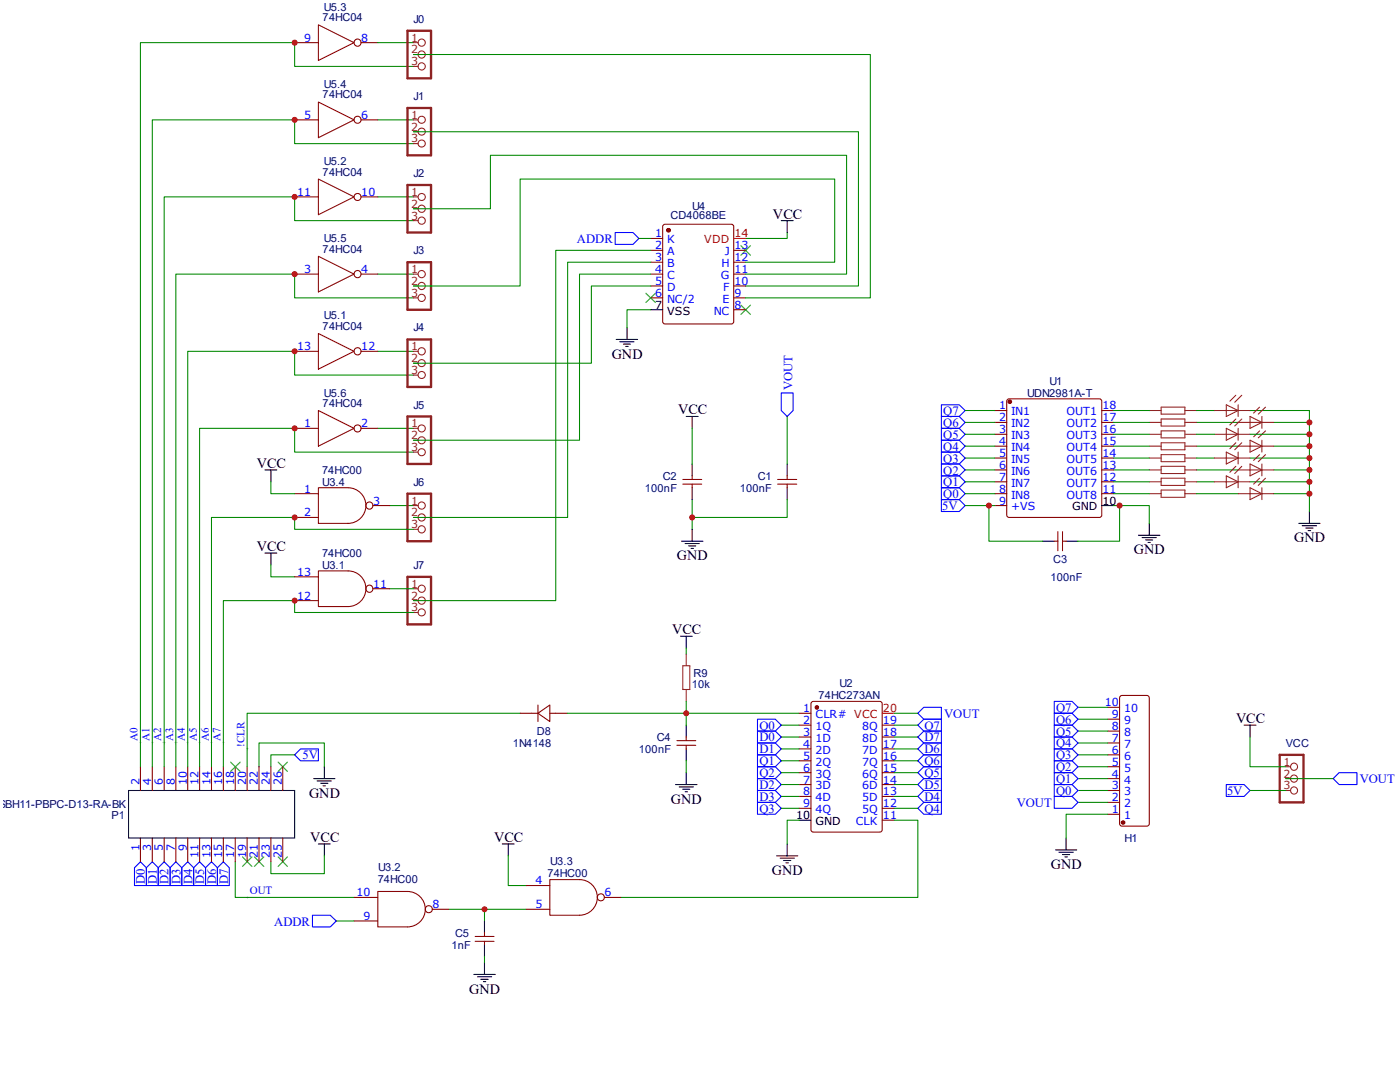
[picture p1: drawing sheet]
<svg xmlns="http://www.w3.org/2000/svg" width="279mm" height="216mm" viewBox="0 0 279 216" stroke-linecap="round" stroke-linejoin="round" font-family="sans-serif">
<path d="M162.1 140h13.5l.4 .2 .1 25.4-.3 .4h-13.5l-.4-.2-.1-25.3z" fill="none" stroke="#800" stroke-width=".21"/>
<circle cx="163" cy="141.2" r=".35" fill="#800"/>
<g fill="none" stroke="#800" stroke-width=".21">
<path d="M201.1 79.7l18.3-.1 .4 .2 .1 23-.3 .4-18.2 .1-.4-.3-.1-22.9zM159.5 142.3h2.3M159.5 144.7h2.3M159.5 147.1h2.3M159.5 149.4h2.3M159.5 151.8h2.3M159.5 154.2h2.3M159.5 156.5h2.3M159.5 158.9h2.3M176.1 144.7h2.3M176.1 147.1h2.3M176.1 149.4h2.3"/>
<path d="M176.1 151.8h2.3M176.1 154.2h2.3M176.1 156.5h2.3M176.1 158.9h2.3M159.5 161.3h2.3M176.1 161.3h2.3M176.1 163.7h2.3"/>
<circle cx="163" cy="141.2" r=".35"/>
</g>
<g fill="none" stroke="#000" stroke-width=".21">
<path d="M62.6 155.4h4.2M63.3 155.8h2.8M64 156.3h1.4M64.5 156.8h.4M64.7 153v2.4M63.5 168.4h2.4M64.7 168.4v2.4M100.2 168.4h2.4M101.4 168.4v2.4M155 170.8h4.2M155.7 171.2h2.8M156.4 171.7h1.4"/>
<path d="M156.8 172.2h.6M157.1 168.4v2.4M159.5 163.7h2.3"/>
</g>
<path d="M176.1 142.3h2.3" fill="none" stroke="#f00" stroke-width=".21"/>
<g fill="#000">
<path d="M55.5 152.1l1.9 1.8zM57.4 152.1l-1.9 1.8z"/>
<path d="M48.4 171l1.9 1.9zM50.3 171l-1.9 1.9z"/>
<path d="M50.8 171l1.9 1.9zM52.7 171l-1.9 1.9z"/>
<path d="M55.5 171l1.9 1.9zM57.4 171l-1.9 1.9z"/>
</g>
<path d="M55.5 152.1l1.9 1.8M57.4 152.1l-1.9 1.8M48.4 171l1.9 1.9M50.3 171l-1.9 1.9M50.8 171l1.9 1.9M52.7 171l-1.9 1.9M55.5 171l1.9 1.9M57.4 171l-1.9 1.9" fill="none" stroke="#3c3" stroke-width=".21"/>
<path d="M51.7 153v-4.7h13v4.7M46.9 172v7.1h23.8M64.7 170.8v3.5h-10.6v-2.3M101.4 170.8v5.9h3.6M159.5 163.7h-2.4v4.7M178.4 163.7h4.8v15.4h-59.2M89.6 181.4h15.4" fill="none" stroke="#080" stroke-width=".21"/>
<circle cx="201.5" cy="80.2" r=".36" fill="#800"/>
<g fill="none" stroke="#800" stroke-width=".21">
<path d="M198.5 81.9h2.4M198.5 84.3h2.4M198.5 86.7h2.4M198.5 89h2.4M198.5 91.4h2.4M198.5 93.8h2.4M198.5 96.1h2.4M198.5 98.5h2.4M219.9 81.9h2.3M219.9 84.3h2.3M219.9 86.7h2.3M219.9 89h2.3"/>
<path d="M219.9 91.4h2.3M219.9 93.8h2.3M219.9 96.1h2.3M219.9 98.5h2.3M198.5 100.9h2.4M223.7 138.8h5.2h.2l.3 .5v25.1l-.3 .4h-.2h-5l-.4-.2-.1-.2v-25.1z"/>
<circle cx="201.5" cy="80.2" r=".36"/>
</g>
<path d="M219.9 100.9h2.3M227.2 106.8h4.3M227.9 107.3h2.9M228.6 107.7h1.4M229.1 108.2h.5M229.4 104.4v2.4M259.2 104.4h4.2M259.9 104.9h2.9M260.6 105.4h1.4M261.1 105.9h.5M261.3 102.1v2.3" fill="none" stroke="#000" stroke-width=".21"/>
<g fill="none" stroke="#00f" stroke-width=".21">
<path d="M187.9 99.7h3.5l1.2 1.2-1.2 1.2h-3.5zM187.9 97.3h3.5l1.2 1.2-1.2 1.2h-3.5zM187.9 95h3.5l1.2 1.1-1.2 1.2h-3.5zM187.9 92.6h3.5l1.2 1.2-1.2 1.2h-3.5zM187.9 90.2h3.5l1.2 1.2-1.2 1.2h-3.5zM187.9 87.8h3.5l1.2 1.2-1.2 1.2h-3.5zM187.9 85.5h3.5l1.2 1.2-1.2 1.1h-3.5zM187.9 83.1h3.5l1.2 1.2-1.2 1.2h-3.5zM187.9 80.8h3.5l1.2 1.1-1.2 1.2h-3.5zM60 149.4h3.5v2.4h-3.5l-1.2-1.2zM151.2 145.9h3.5l1.2 1.2-1.2 1.2h-3.5zM151.2 148.3h3.5l1.2 1.1-1.2 1.2h-3.5z"/>
<path d="M151.2 155.4h3.5l1.2 1.1-1.2 1.2h-3.5zM151.2 157.7h3.5l1.2 1.2-1.2 1.2h-3.5zM151.2 143.5h3.5l1.2 1.2-1.2 1.2h-3.5zM151.2 150.6h3.5l1.2 1.2-1.2 1.2h-3.5zM151.2 153h3.5l1.2 1.2-1.2 1.2h-3.5zM184.4 145.9h3.5v2.4h-3.5l-1.2-1.2zM184.4 148.3h3.5v2.3h-3.5l-1.2-1.2zM184.4 155.4h3.5v2.3h-3.5l-1.2-1.2zM184.4 157.7h3.5v2.4h-3.5l-1.2-1.2zM184.4 143.5h3.5v2.4h-3.5l-1.2-1.2zM184.4 150.6h3.5v2.4h-3.5l-1.2-1.2zM184.4 153h3.5v2.4h-3.5l-1.2-1.2z"/>
<path d="M28 172l1.2 1.1v3.6h-2.4v-3.6zM30.4 172l1.2 1.1v3.6h-2.4v-3.6zM32.8 172l1.2 1.1v3.6h-2.4v-3.6zM35.1 172l1.2 1.1v3.6h-2.3v-3.6zM37.5 172l1.2 1.1v3.6h-2.4v-3.6zM39.8 172l1.2 1.1v3.6h-2.3v-3.6zM42.2 172l1.2 1.1v3.6h-2.4v-3.6zM44.6 172l1.2 1.1v3.6h-2.4v-3.6zM151.2 160.1h3.5l1.2 1.2-1.2 1.2h-3.5zM184.4 160.1h3.5v2.4h-3.5l-1.2-1.2z"/>
</g>
<g fill="none" stroke="#080" stroke-width=".21">
<path d="M192.6 98.5h5.9M192.6 96.1h5.9M192.6 91.4h5.9M192.6 93.8h5.9M192.6 89h5.9M192.6 81.9h5.9M192.6 84.3h5.9M192.6 86.7h5.9M222.2 98.5h7.2M222.2 96.1h7.2M222.2 91.4h7.2M222.2 93.8h7.2"/>
<path d="M222.2 89h7.2M222.2 81.9h7.2M222.2 84.3h7.2M222.2 86.7h7.2M238.8 98.5h8.3M238.8 96.1h3.6M238.8 91.4h3.6M238.8 93.8h8.3M238.8 89h8.3M238.8 81.9h3.6M238.8 84.3h8.3M249.5 81.9h11.8v20.2"/>
<path d="M249.5 96.1h11.8M249.5 91.4h11.8M254.2 98.5h7.1M254.2 93.8h7.1M254.2 89h7.1M254.2 84.3h7.1M192.6 100.9h5.9M222.2 100.9h7.2v3.5M155.9 147.1h3.6M155.9 149.4h3.6M155.9 156.5h3.6M155.9 158.9h3.6"/>
<path d="M155.9 144.7h3.6M155.9 151.8h3.6M155.9 154.2h3.6M178.4 147.1h4.8M178.4 149.4h4.8M178.4 156.5h4.8M178.4 158.9h4.8M178.4 144.7h4.8M178.4 151.8h4.8M178.4 154.2h4.8M155.9 161.3h3.6M178.4 161.3h4.8"/>
</g>
<g fill="none" stroke="#8d2323" stroke-width=".21">
<path d="M229.4 98.5h2.3M229.4 96.1h2.3M229.4 91.4h2.3M229.4 93.8h2.3M229.4 86.7h2.3M229.4 89h2.3M229.4 81.9h2.3M229.4 84.3h2.3M231.7 97.8h4.8v1.4h-4.8zM231.7 81.2h4.8v1.4h-4.8zM231.7 83.6h4.8v1.4h-4.8zM231.7 86h4.8v1.4h-4.8z"/>
<path d="M231.7 88.3h4.8v1.4h-4.8zM231.7 90.7h4.8v1.4h-4.8zM231.7 93h4.8v1.5h-4.8zM231.7 95.4h4.8v1.5h-4.8zM236.5 98.5h2.3M236.5 96.1h2.3M236.5 91.4h2.3M236.5 93.8h2.3M236.5 86.7h2.3M236.5 89h2.3M236.5 81.9h2.3M236.5 84.3h2.3"/>
</g>
<circle cx="224.1" cy="164.1" r=".35" fill="#800"/>
<g fill="none" stroke="#800" stroke-width=".21">
<path d="M58.8 8.5h4.7M63.5 5l7.2 3.5-7.2 3.6zM72.1 8.5h3.3M58.8 39.3h4.7M58.8 23.9h4.7M63.5 35.7l7.2 3.6-7.2 3.5zM63.5 20.4l7.2 3.5-7.2 3.6zM72.1 39.3h3.3M72.1 23.9h3.3M58.8 54.7h4.7M63.5 51.1l7.2 3.6-7.2 3.6zM72.1 54.7h3.3"/>
<path d="M58.8 70.1h4.7M63.5 66.5l7.2 3.6-7.2 3.6zM72.1 70.1h3.3M58.8 85.5h4.7M63.5 81.9l7.2 3.6-7.2 3.5zM72.1 85.5h3.3M136.3 96.6h3.7M136.3 95.7h3.7M138.1 95v.7M138.1 96.6v.7M210.4 108h.7M211.1 106.1v3.8"/>
<path d="M212 106.1v3.8M212 108h.8M28 153v4.7M30.4 153v4.7M32.8 153v4.7M35.1 153v4.7M37.5 153v4.7M39.8 153v4.7M42.2 153v4.7M44.6 153v4.7M46.9 153v4.7M49.3 153v4.7"/>
<path d="M51.7 153v4.7M54.1 153v4.7M56.4 153v4.7M135.1 148.7h3.8M135.1 147.8h3.8M136.9 147.1v.7M136.9 148.7v.7M221.1 157.7h2.3M221.1 155.4h2.3M221.1 153h2.3M221.1 150.6h2.3M221.1 148.3h2.3"/>
<path d="M221.1 145.9h2.3M221.1 143.5h2.3M221.1 141.1h2.3M28 167.2v4.8M30.4 167.2v4.8M32.8 167.2v4.8M35.1 167.2v4.8M37.5 167.2v4.8M39.8 167.2v4.8M42.2 167.2v4.8M44.6 167.2v4.8M46.9 167.2v4.8"/>
<path d="M49.3 167.2v4.8M51.7 167.2v4.8M54.1 167.2v4.8M56.4 167.2v4.8M221.1 162.5h2.3M221.1 160.1h2.3"/>
<circle cx="71.3" cy="8.5" r=".71"/>
<circle cx="71.3" cy="39.3" r=".7"/>
<circle cx="71.4" cy="23.9" r=".7"/>
<circle cx="71.3" cy="54.7" r=".71"/>
<circle cx="71.3" cy="70.1" r=".71"/>
<circle cx="71.3" cy="85.5" r=".7"/>
<circle cx="224.1" cy="164.1" r=".35"/>
</g>
<g fill="none" stroke="#080" stroke-width=".21">
<path d="M75.4 8.5h7.1M82.5 13.3h-23.7v-4.8h-30.8v144.5M75.4 39.3h7.1M75.4 23.9h7.1M82.5 28.7h-23.7v-4.8h-28.4v129.1M75.4 54.7h7.1M82.5 59.4h-23.7v-4.7h-23.7v98.3M82.5 44h-23.7v-4.7h-26v113.7M157.1 46.4v1.2h-8.3M75.4 70.1h7.1M82.5 74.8h-23.7v-4.7h-21.3v82.9M129.9 61.8h-4.8v3.6"/>
<path d="M75.4 85.5h7.1M82.5 90.2h-23.7v-4.7h-19v67.5M138.1 99.7v5.9M238.8 86.7h3.6M249.5 86.7h11.8M77.8 100.9h4.7M197.4 100.9v7.1h10.6M223.4 100.9v7.1h-8.3M58.8 150.6h-4.7v2.4M136.9 151.8v2.4M159.5 142.3h-22.6v2.4M215.1 141.1h6"/>
<path d="M215.1 143.5h6M215.1 145.9h6M215.1 148.3h6M215.1 150.6h6M215.1 153h6M215.1 155.4h6M215.1 157.7h6M215.1 160.1h6M221.1 162.5h-8.3v4.7"/>
</g>
<g fill="none" stroke="#000" stroke-width=".21">
<path d="M155.9 44h2.4M157.1 44v2.4M123 67.7h4.3M123.7 68.2h2.8M124.4 68.7h1.4M124.9 69.1h.4M125.1 65.4v2.3M136.9 83.1h2.4M138.1 83.1v2.4M138.1 92.6v2.4M138.1 97.3v2.4M136 108h4.3"/>
<path d="M136.7 108.5h2.9M137.5 108.9h1.4M137.9 109.4h.5M138.1 105.6v2.4M208 108h2.4M212.8 108h2.3M25.7 157.7h33.1v9.5h-33.1zM134.8 156.5h4.3M135.6 157h2.8M136.3 157.5h1.4M136.7 158h.5M136.9 144.7v2.4"/>
<path d="M136.9 149.4v2.4M136.9 154.2v2.3M210.7 169.6h4.2M211.3 170.1h2.9M212 170.5h1.5M212.5 171h.5M212.8 167.2v2.4"/>
</g>
<path d="M210.4 140h3.6l1.1 1.1-1.1 1.2h-3.6zM210.4 156.5h3.6l1.1 1.2-1.1 1.2h-3.6zM210.4 154.2h3.6l1.1 1.2-1.1 1.1h-3.6zM210.4 151.8h3.6l1.1 1.2-1.1 1.2h-3.6zM210.4 149.4h3.6l1.1 1.2-1.1 1.2h-3.6zM210.4 147.1h3.6l1.1 1.2-1.1 1.1h-3.6zM210.4 144.7h3.6l1.1 1.2-1.1 1.2h-3.6zM210.4 142.3h3.6l1.1 1.2-1.1 1.2h-3.6z" fill="none" stroke="#00f" stroke-width=".21"/>
<g fill="none" stroke="#8d2323" stroke-width=".21">
<path d="M82.5 8.5h.9M82.5 10.9h.9M82.5 13.3h.9M82.5 39.3h.9M82.5 23.9h.9M82.5 26.3h.9M82.5 28.7h.9M82.5 54.7h.9M82.5 57.1h.9M82.5 59.4h.9M82.5 41.7h.9M82.5 44h.9"/>
<path d="M82.5 70.1h.9M82.5 72.5h.9M82.5 74.8h.9M246.6 78.9l-1.2 1.2M247.8 78.9l-1.4 1.4M82.5 85.5h.9M82.5 87.8h.9M82.5 90.2h.9M242.4 96.1h7.1M242.4 91.4h7.1M242.4 86.7h7.1M242.4 81.9h7.1"/>
<path d="M244.7 95l2.4 1.1-2.4 1.2zM244.7 80.8l2.4 1.1-2.4 1.2zM244.7 85.5l2.4 1.2-2.4 1.1zM244.7 90.2l2.4 1.2-2.4 1.2zM246.6 93l-1.2 1.2M246.6 88.3l-1.2 1.2M246.6 83.6l-1.2 1.2M247.1 98.5h7.1M247.1 80.8v2.3M247.1 85.5v2.3M247.1 90.2v2.4M247.1 95v2.3"/>
<path d="M247.1 93.8h7.1M247.1 89h7.1M247.1 84.3h7.1M247.8 93l-1.4 1.5M247.8 88.3l-1.4 1.4M247.8 83.6l-1.4 1.4M249.5 97.3l2.3 1.2-2.3 1.2zM249.5 83.1l2.3 1.2-2.3 1.2zM249.5 87.8l2.3 1.2-2.3 1.2zM249.5 92.6l2.3 1.2-2.3 1.2zM251.4 95.4l-1.2 1.2M251.4 90.7l-1.2 1.2"/>
<path d="M251.4 86l-1.2 1.2M251.4 81.2l-1.2 1.2M251.8 83.1v2.4M251.8 87.8v2.4M251.8 92.6v2.4M251.8 97.3v2.4M252.6 95.4l-1.5 1.5M252.6 90.7l-1.5 1.4M252.6 86l-1.5 1.4M252.6 81.2l-1.5 1.4M82.5 100.9h.9M82.5 103.3h.9"/>
<path d="M82.5 105.6h.9"/>
<circle cx="84.2" cy="8.5" r=".72"/>
<circle cx="84.2" cy="10.9" r=".72"/>
<circle cx="84.2" cy="13.3" r=".72"/>
<circle cx="84.2" cy="39.3" r=".72"/>
<circle cx="84.2" cy="28.6" r=".72"/>
<circle cx="84.2" cy="23.9" r=".72"/>
<circle cx="84.2" cy="26.3" r=".72"/>
<circle cx="84.2" cy="44" r=".72"/>
<circle cx="84.2" cy="41.7" r=".72"/>
<circle cx="84.2" cy="57.1" r=".72"/>
<circle cx="84.2" cy="59.4" r=".72"/>
<circle cx="84.2" cy="54.7" r=".72"/>
<circle cx="84.2" cy="70.1" r=".73"/>
<circle cx="84.2" cy="72.4" r=".72"/>
<circle cx="84.2" cy="74.8" r=".72"/>
<circle cx="84.2" cy="87.9" r=".72"/>
<circle cx="84.2" cy="90.2" r=".72"/>
<circle cx="84.2" cy="85.5" r=".72"/>
<circle cx="84.2" cy="105.6" r=".72"/>
<circle cx="84.2" cy="100.9" r=".72"/>
<circle cx="84.2" cy="103.3" r=".72"/>
</g>
<g fill="#000">
<path d="M128.9 58.5l1.9 1.9zM128.9 60.4l1.9-1.9z"/>
<path d="M147.9 49l1.9 1.9zM147.9 50.9l1.9-1.9z"/>
<path d="M147.9 60.9l1.9 1.8zM147.9 62.7l1.9-1.8z"/>
<path d="M28 148v.5zM27.8 148.3h.4z"/>
<path d="M30.4 148v.5zM30.1 148.3h.5z"/>
<path d="M32.8 148v.5zM32.5 148.3h.5z"/>
<path d="M35.1 148v.5zM34.9 148.3h.4z"/>
<path d="M37.5 148v.5zM37.3 148.3h.4z"/>
<path d="M39.8 148v.5zM39.6 148.3h.5z"/>
<path d="M42.2 148v.5zM42 148.3h.5z"/>
<path d="M44.6 148v.5zM44.4 148.3h.4z"/>
<path d="M49.3 178.8v.5zM49.1 179.1h.5z"/>
</g>
<path d="M128.9 58.5l1.9 1.9M130.8 58.5l-1.9 1.9M147.9 49l1.9 1.9M149.8 49l-1.9 1.9M147.9 60.9l1.9 1.8M149.8 60.9l-1.9 1.8" fill="none" stroke="#3c3" stroke-width=".21"/>
<path d="M81.3 6.1h4.7v9.5h-4.7zM81.3 21.5h4.7v9.5h-4.7zM81.3 36.9h4.7v9.5h-4.7zM81.3 52.3h4.7v9.5h-4.7zM81.3 67.7h4.7v9.5h-4.7zM81.3 98.5h4.7v9.5h-4.7zM81.3 83.1h4.7v9.5h-4.7z" fill="none" stroke="#8d2323" stroke-width=".47"/>
<circle cx="133.4" cy="45.9" r=".35" fill="#800"/>
<g fill="none" stroke="#800" stroke-width=".21">
<path d="M132.3 45l.4-.3h13.3l.4 .3v19.2l-.2 .4h-13.5l-.4-.2z"/>
<circle cx="133.4" cy="45.9" r=".35"/>
</g>
<circle cx="133.4" cy="45.9" r=".35" fill="#800"/>
<g fill="none" stroke="#800" stroke-width=".21">
<path d="M129.9 47.6h2.3M129.9 50h2.3M129.9 52.3h2.3M129.9 54.7h2.3M129.9 57.1h2.3M129.9 59.4h2.3M146.4 50h2.4M146.4 52.3h2.4M146.4 54.7h2.4M146.4 57.1h2.4M146.4 59.4h2.4M146.4 61.8h2.4"/>
<path d="M58.8 98.5h4.7M63.5 97.3h6a3.6 3.6 0 0 1 3.5 3.6 3.6 3.6 0 0 1-3.5 3.5h-6zM155.2 96.6h3.8M155.2 95.7h3.8M157.1 95v.7M157.1 96.6v.7M58.8 103.3h4.7M58.8 119.8h4.7M58.8 115.1h4.7M63.5 113.9h6a3.6 3.6 0 0 1 3.5 3.6 3.6 3.6 0 0 1-3.5 3.5h-6zM74.4 100.9h3.4M74.4 117.5h3.4"/>
<path d="M103.8 142.3h3.6M107.4 142.3l2.3-1.6v3.3zM107.4 140.7v3.3M109.7 142.3h3.6M70.7 179.1h4.7M75.4 177.9h5.9a3.5 3.5 0 0 1 3.6 3.5 3.5 3.5 0 0 1-3.6 3.6h-5.9zM105 176.7h4.7M109.7 175.5h6a3.6 3.6 0 0 1 3.5 3.6 3.6 3.6 0 0 1-3.5 3.5h-6zM120.6 179.1h3.4M70.7 183.8h4.7M86.3 181.4h3.3M94.8 187.8h3.8"/>
<path d="M94.8 186.9h3.8M96.7 186.1v.8M96.7 187.8v.7M105 181.4h4.7"/>
<circle cx="133.4" cy="45.9" r=".35"/>
<circle cx="73.7" cy="117.5" r=".71"/>
<circle cx="73.7" cy="100.9" r=".71"/>
<circle cx="119.9" cy="179" r=".7"/>
<circle cx="85.6" cy="181.4" r=".7"/>
</g>
<g fill="none" stroke="#000" stroke-width=".21">
<path d="M129.9 61.8h2.3M52.9 93.8h2.3M54.1 93.8v2.3M157.1 92.6v2.4M157.1 97.3v2.4M52.9 110.4h2.3M54.1 110.4v2.3M135.8 127h2.3M136.9 127v2.3M248.3 144.7h2.4M249.5 144.7v2.4M94.6 194.4h4.2"/>
<path d="M95.3 194.9h2.8M96 195.4h1.4M96.5 195.9h.4M96.7 183.8v2.3M96.7 188.5v2.4M96.7 192.1v2.3"/>
</g>
<path d="M146.4 47.6h2.4" fill="none" stroke="#f00" stroke-width=".21"/>
<path d="M81.3 115.1h4.7v9.5h-4.7zM255.4 150.6h4.7v9.5h-4.7z" fill="none" stroke="#8d2323" stroke-width=".47"/>
<g fill="none" stroke="#8d2323" stroke-width=".21">
<path d="M82.5 117.5h.9M82.5 119.8h.9M82.5 122.2h.9M136.3 132.8h1.4v4.8h-1.4zM136.9 130.5v2.3M136.9 137.6v2.4M256.6 153h1M256.6 155.4h1M256.6 157.7h1"/>
<circle cx="84.2" cy="119.8" r=".73"/>
<circle cx="84.2" cy="117.5" r=".72"/>
<circle cx="84.2" cy="122.2" r=".72"/>
<circle cx="258.2" cy="157.7" r=".71"/>
<circle cx="258.2" cy="153" r=".71"/>
<circle cx="258.2" cy="155.4" r=".71"/>
</g>
<g fill="none" stroke="#080" stroke-width=".21">
<path d="M82.5 10.9h91.2v48.5h-24.9M82.5 26.3h88.8v30.8h-22.5M82.5 41.7h15.4v-10.7h71.1v23.7h-20.2M127.5 47.6h2.4M129.9 57.1h-11.9v15.4h-35.5M129.9 54.7h-14.2v33.1h-33.2M129.9 52.3h-16.6v51h-30.8M129.9 50h-19v69.8h-28.4M148.8 52.3h17.8v-16.6h-62.8v21.4h-21.3M54.1 96.1v2.4h4.7M138.1 85.5v7.1M157.1 99.7v3.6h-19"/>
<path d="M157.1 83.1v9.5M54.1 112.7v2.4h4.7M77.8 117.5h4.7M82.5 105.6h-23.7v-2.3h-16.6v49.7M82.5 122.2h-23.7v-2.4h-14.2v33.2M136.9 129.3v1.2M136.9 140v2.3h-23.6M103.8 142.3h-54.5v10.7M178.4 142.3h4.8M249.5 147.1v5.9h7.1M249.5 157.7h7.1M256.6 155.4h9.5"/>
<path d="M67.1 183.8h3.6M96.7 181.4v2.4M96.7 190.9v1.2"/>
</g>
<g fill="#000">
<path d="M46 152.1l1.9 1.8zM46 153.9l1.9-1.8z"/>
<path d="M49.3 149.2v.5zM49.1 149.4h.5z"/>
</g>
<path d="M46 152.1l1.9 1.8M47.9 152.1l-1.9 1.8" fill="none" stroke="#3c3" stroke-width=".21"/>
<path d="M122.8 46.4h3.5l1.2 1.2-1.2 1.2h-3.5zM155.9 78.4h2.4v3.5l-1.2 1.2-1.2-1.2zM183.2 142.3l1.2-1.2h3.5v2.4h-3.5zM210.4 158.9h3.6l1.1 1.2-1.1 1.2h-3.6zM244.7 156.5h3.6l1.2 1.2-1.2 1.2h-3.6zM267.3 154.2h3.5v2.3h-3.5l-1.2-1.1zM62.4 182.6h3.5l1.2 1.2-1.2 1.2h-3.5z" fill="none" stroke="#00f" stroke-width=".21"/>
<g fill="#c00">
<circle cx="261.3" cy="96.1" r=".6"/>
<circle cx="261.3" cy="91.4" r=".59"/>
<circle cx="261.3" cy="93.8" r=".59"/>
<circle cx="261.3" cy="89" r=".59"/>
<circle cx="261.3" cy="84.3" r=".59"/>
<circle cx="261.3" cy="98.5" r=".6"/>
<circle cx="197.4" cy="100.9" r=".59"/>
<circle cx="223.4" cy="100.9" r=".6"/>
<circle cx="261.3" cy="86.7" r=".59"/>
<circle cx="58.8" cy="103.3" r=".6"/>
<circle cx="58.8" cy="85.5" r=".59"/>
<circle cx="58.8" cy="70.1" r=".59"/>
<circle cx="58.8" cy="54.7" r=".6"/>
<circle cx="58.8" cy="39.3" r=".59"/>
<circle cx="58.8" cy="23.9" r=".59"/>
<circle cx="58.8" cy="8.5" r=".6"/>
<circle cx="137" cy="142.3" r=".59"/>
<circle cx="58.8" cy="119.8" r=".59"/>
<circle cx="138.1" cy="103.3" r=".59"/>
<circle cx="96.7" cy="181.4" r=".59"/>
</g>
<g font-size="2.8">
<text x="154.3" y="43.6">VCC</text>
<text x="122.1" y="71.5">GND</text>
<text x="135.3" y="82.7">VCC</text>
<text x="51.3" y="93.3">VCC</text>
<text x="51.3" y="109.9">VCC</text>
<text x="135.1" y="111.8">GND</text>
<text x="226.3" y="110.6">GND</text>
<text x="258.3" y="108.2">GND</text>
<text x="134.2" y="126.5">VCC</text>
<text x="246.7" y="144.3">VCC</text>
<text x="61.7" y="159.2">GND</text>
<text x="133.9" y="160.4">GND</text>
<text x="61.9" y="167.9">VCC</text>
<text x="98.6" y="167.9">VCC</text>
<text x="209.7" y="173.4">GND</text>
<text x="154.1" y="174.6">GND</text>
<text x="93.6" y="198.2">GND</text>
</g>
<g font-size="2.5" fill="#00f">
<text x="115.1" y="48.5">ADDR</text>
<text x="158.2" y="77.9" transform="rotate(-90 158.2 77.9)">VOUT</text>
<text x="188.3" y="82.8">Q7</text>
<text x="188.3" y="90">Q4</text>
<text x="188.3" y="87.6">Q5</text>
<text x="188.3" y="85.2">Q6</text>
<text x="188.3" y="94.7">Q2</text>
<text x="188.3" y="92.3">Q3</text>
<text x="188" y="101.8">5V</text>
<text x="188.3" y="99.4">Q0</text>
<text x="188.3" y="97">Q1</text>
<text x="188.4" y="143.2">VOUT</text>
<text x="210.8" y="142.1">Q7</text>
<text x="151.6" y="148">D0</text>
<text x="151.6" y="145.6">Q0</text>
<text x="184.5" y="148">D7</text>
<text x="184.5" y="145.6">Q7</text>
<text x="210.8" y="149.1">Q4</text>
<text x="210.8" y="146.8">Q5</text>
<text x="210.8" y="144.4">Q6</text>
<text x="60.4" y="151.5">5V</text>
<text x="151.6" y="150.3">D1</text>
<text x="151.6" y="152.7">Q1</text>
<text x="151.6" y="155.1">Q2</text>
<text x="184.5" y="150.3">D6</text>
<text x="184.5" y="152.7">Q6</text>
<text x="184.5" y="155.1">Q5</text>
<text x="210.8" y="153.9">Q2</text>
<text x="210.8" y="151.5">Q3</text>
<text x="151.6" y="157.4">D2</text>
<text x="151.6" y="159.8">D3</text>
<text x="184.5" y="157.4">D5</text>
<text x="184.5" y="159.8">D4</text>
<text x="202.9" y="161">VOUT</text>
<text x="210.8" y="158.6">Q0</text>
<text x="210.8" y="156.3">Q1</text>
<text x="244.9" y="158.6">5V</text>
<text x="271.4" y="156.3">VOUT</text>
<text x="151.6" y="162.2">Q3</text>
<text x="184.5" y="162.2">Q4</text>
<text x="28.9" y="176.4" transform="rotate(-90 28.9 176.4)">D0</text>
<text x="31.3" y="176.4" transform="rotate(-90 31.3 176.4)">D1</text>
<text x="33.7" y="176.4" transform="rotate(-90 33.7 176.4)">D2</text>
<text x="36" y="176.4" transform="rotate(-90 36 176.4)">D3</text>
<text x="38.4" y="176.4" transform="rotate(-90 38.4 176.4)">D4</text>
<text x="40.8" y="176.4" transform="rotate(-90 40.8 176.4)">D5</text>
<text x="43.1" y="176.4" transform="rotate(-90 43.1 176.4)">D6</text>
<text x="45.5" y="176.4" transform="rotate(-90 45.5 176.4)">D7</text>
<text x="54.7" y="184.7">ADDR</text>
</g>
<g font-size="2.2" fill="#000080">
<text x="64.4" y="4.3">74HC04</text>
<text x="64.6" y="2.1">U5.3</text>
<text x="82.5" y="4.6">J0</text>
<text x="64.6" y="17.5">U5.4</text>
<text x="64.4" y="19.6">74HC04</text>
<text x="82.5" y="19.9">J1</text>
<text x="64.4" y="35.1">74HC04</text>
<text x="64.6" y="32.9">U5.2</text>
<text x="82.5" y="35.3">J2</text>
<text x="138.1" y="41.9">U4</text>
<text x="133.8" y="43.6">CD4068BE</text>
<text x="64.4" y="50.5">74HC04</text>
<text x="64.6" y="48.3">U5.5</text>
<text x="82.5" y="50.8">J3</text>
<text x="64.4" y="65.9">74HC04</text>
<text x="64.6" y="63.7">U5.1</text>
<text x="82.5" y="66.1">J4</text>
<text x="209.4" y="76.8">U1</text>
<text x="64.4" y="81.2">74HC04</text>
<text x="64.6" y="79.1">U5.6</text>
<text x="82.5" y="81.5">J5</text>
<text x="205" y="79.2">UDN2981A-T</text>
<text x="64.3" y="94.5">74HC00</text>
<text x="132.3" y="95.8">C2</text>
<text x="151.2" y="95.8">C1</text>
<text x="64.3" y="96.9">U3.4</text>
<text x="82.5" y="96.9">J6</text>
<text x="128.7" y="98.1">100nF</text>
<text x="147.7" y="98.1">100nF</text>
<text x="64.3" y="111.1">74HC00</text>
<text x="64.3" y="113.5">U3.1</text>
<text x="82.5" y="113.5">J7</text>
<text x="210.2" y="112.3">C3</text>
<text x="209.7" y="115.9">100nF</text>
<text x="138.1" y="137.2">10k</text>
<text x="138.4" y="135.1">R9</text>
<text x="167.6" y="137.2">U2</text>
<text x="163.4" y="139.6">74HC273AN</text>
<text x="102.3" y="149.1">1N4148</text>
<text x="107.1" y="146.7">D8</text>
<text x="131.1" y="147.9">C4</text>
<text x="256.6" y="149.1">VCC</text>
<text x="127.5" y="150.2">100nF</text>
<text x="-.4" y="161.3">SBH11-PBPC-D13-RA-BK</text>
<text x="22.3" y="163.5">P1</text>
<text x="75.4" y="173.9">U3.2</text>
<text x="109.8" y="172.7">U3.3</text>
<text x="224.4" y="168">H1</text>
<text x="75.4" y="176.2">74HC00</text>
<text x="109.3" y="175.1">74HC00</text>
<text x="90.1" y="189.3">1nF</text>
<text x="90.8" y="186.9">C5</text>
</g>
<g font-size="2.2" fill="#00f">
<text x="60.7" y="8.3">9</text>
<text x="72.1" y="8.3">8</text>
<text x="60.7" y="23.7">5</text>
<text x="72.1" y="23.7">6</text>
<text x="59.3" y="39.1">11</text>
<text x="72.1" y="39.1">10</text>
<text x="130.7" y="47.4">1</text>
<text x="130.7" y="49.7">2</text>
<text x="130.7" y="52.1">3</text>
<text x="133.1" y="48.6">K</text>
<text x="133.1" y="50.9">A</text>
<text x="133.1" y="53.3">B</text>
<text x="144" y="53.3">H</text>
<text x="144.7" y="50.9">J</text>
<text x="146.6" y="52.1">12</text>
<text x="146.6" y="49.7">13</text>
<text x="60.7" y="54.5">3</text>
<text x="72.1" y="54.5">4</text>
<text x="130.7" y="54.5">4</text>
<text x="130.7" y="56.9">5</text>
<text x="130.7" y="59.2">6</text>
<text x="133.1" y="55.7">C</text>
<text x="133.1" y="58">D</text>
<text x="143.9" y="55.7">G</text>
<text x="144.3" y="58">F</text>
<text x="146.6" y="59.2">9</text>
<text x="146.6" y="56.9">10</text>
<text x="146.6" y="54.5">11</text>
<text x="133.1" y="60.4">NC/2</text>
<text x="142.5" y="62.8">NC</text>
<text x="144.2" y="60.4">E</text>
<text x="146.6" y="61.6">8</text>
<text x="59.3" y="69.9">13</text>
<text x="72.1" y="69.9">12</text>
<text x="199.4" y="81.7">1</text>
<text x="201.8" y="82.9">IN1</text>
<text x="212.9" y="82.9">OUT1</text>
<text x="220" y="81.7">18</text>
<text x="60.7" y="85.3">1</text>
<text x="72.1" y="85.3">2</text>
<text x="199.4" y="84.1">2</text>
<text x="199.4" y="86.4">3</text>
<text x="199.4" y="88.8">4</text>
<text x="201.8" y="85.3">IN2</text>
<text x="201.8" y="87.6">IN3</text>
<text x="212.9" y="87.6">OUT3</text>
<text x="212.9" y="85.3">OUT2</text>
<text x="220" y="88.8">15</text>
<text x="220" y="86.4">16</text>
<text x="220" y="84.1">17</text>
<text x="199.4" y="91.2">5</text>
<text x="199.4" y="93.6">6</text>
<text x="199.4" y="95.9">7</text>
<text x="201.8" y="90">IN4</text>
<text x="201.8" y="92.4">IN5</text>
<text x="201.8" y="94.7">IN6</text>
<text x="212.9" y="94.7">OUT6</text>
<text x="212.9" y="92.4">OUT5</text>
<text x="212.9" y="90">OUT4</text>
<text x="220" y="95.9">12</text>
<text x="220" y="93.6">13</text>
<text x="220" y="91.2">14</text>
<text x="60.7" y="98.3">1</text>
<text x="74.5" y="100.7">3</text>
<text x="199.4" y="98.3">8</text>
<text x="199.4" y="100.7">9</text>
<text x="201.8" y="97.1">IN7</text>
<text x="201.8" y="99.5">IN8</text>
<text x="201.8" y="101.9">+VS</text>
<text x="212.9" y="99.5">OUT8</text>
<text x="212.9" y="97.1">OUT7</text>
<text x="220" y="98.3">11</text>
<text x="60.7" y="103">2</text>
<text x="59.3" y="119.6">12</text>
<text x="59.3" y="114.9">13</text>
<text x="74.5" y="117.3">11</text>
<text x="160.3" y="142.1">1</text>
<text x="162.7" y="143.3">CLR# VCC</text>
<text x="220.5" y="140.9">10</text>
<text x="221.9" y="143.3">9</text>
<text x="224.3" y="142.1">10</text>
<text x="27.4" y="147.8" transform="rotate(-90 27.4 147.8)">A0</text>
<text x="29.8" y="147.8" transform="rotate(-90 29.8 147.8)">A1</text>
<text x="32.2" y="147.8" transform="rotate(-90 32.2 147.8)">A2</text>
<text x="34.5" y="147.8" transform="rotate(-90 34.5 147.8)">A3</text>
<text x="36.9" y="147.8" transform="rotate(-90 36.9 147.8)">A4</text>
<text x="39.3" y="147.8" transform="rotate(-90 39.3 147.8)">A5</text>
<text x="41.7" y="147.8" transform="rotate(-90 41.7 147.8)">A6</text>
<text x="44" y="147.8" transform="rotate(-90 44 147.8)">A7</text>
<text x="48.8" y="149" transform="rotate(-90 48.8 149)">!CLR</text>
<text x="160.3" y="144.5">2</text>
<text x="160.3" y="146.9">3</text>
<text x="160.3" y="149.2">4</text>
<text x="162.7" y="145.7">1Q</text>
<text x="162.7" y="148">1D</text>
<text x="172" y="148">8D</text>
<text x="172" y="145.7">8Q</text>
<text x="176.2" y="149.2">17</text>
<text x="176.2" y="146.9">18</text>
<text x="176.2" y="144.5">19</text>
<text x="221.9" y="148">7</text>
<text x="221.9" y="145.7">8</text>
<text x="224.3" y="149.2">7</text>
<text x="224.3" y="146.9">8</text>
<text x="224.3" y="144.5">9</text>
<text x="160.3" y="151.6">5</text>
<text x="160.3" y="154">6</text>
<text x="162.7" y="150.4">2D</text>
<text x="162.7" y="152.8">2Q</text>
<text x="162.7" y="155.2">3Q</text>
<text x="172" y="155.2">6Q</text>
<text x="172" y="152.8">7Q</text>
<text x="172" y="150.4">7D</text>
<text x="176.2" y="154">15</text>
<text x="176.2" y="151.6">16</text>
<text x="221.9" y="155.2">4</text>
<text x="221.9" y="152.8">5</text>
<text x="221.9" y="150.4">6</text>
<text x="224.3" y="154">5</text>
<text x="224.3" y="151.6">6</text>
<text x="27.8" y="156.6" transform="rotate(-90 27.8 156.6)">2</text>
<text x="30.2" y="156.6" transform="rotate(-90 30.2 156.6)">4</text>
<text x="32.5" y="156.6" transform="rotate(-90 32.5 156.6)">6</text>
<text x="34.9" y="156.6" transform="rotate(-90 34.9 156.6)">8</text>
<text x="37.3" y="156.6" transform="rotate(-90 37.3 156.6)">10</text>
<text x="39.6" y="156.6" transform="rotate(-90 39.6 156.6)">12</text>
<text x="42" y="156.6" transform="rotate(-90 42 156.6)">14</text>
<text x="44.4" y="156.6" transform="rotate(-90 44.4 156.6)">16</text>
<text x="46.7" y="156.6" transform="rotate(-90 46.7 156.6)">18</text>
<text x="49.1" y="156.6" transform="rotate(-90 49.1 156.6)">20</text>
<text x="51.5" y="156.6" transform="rotate(-90 51.5 156.6)">22</text>
<text x="53.8" y="156.6" transform="rotate(-90 53.8 156.6)">24</text>
<text x="56.2" y="156.6" transform="rotate(-90 56.2 156.6)">26</text>
<text x="160.3" y="156.3">7</text>
<text x="160.3" y="158.7">8</text>
<text x="160.3" y="161.1">9</text>
<text x="162.7" y="157.5">3D</text>
<text x="162.7" y="159.9">4D</text>
<text x="172" y="159.9">5D</text>
<text x="172" y="157.5">6D</text>
<text x="176.2" y="161.1">12</text>
<text x="176.2" y="158.7">13</text>
<text x="176.2" y="156.3">14</text>
<text x="221.9" y="159.9">2</text>
<text x="221.9" y="157.5">3</text>
<text x="224.3" y="161.1">2</text>
<text x="224.3" y="158.7">3</text>
<text x="224.3" y="156.3">4</text>
<text x="162.7" y="162.3">4Q</text>
<text x="170.8" y="164.6">CLK</text>
<text x="172" y="162.3">5Q</text>
<text x="176.2" y="163.5">11</text>
<text x="221.9" y="162.3">1</text>
<text x="224.3" y="163.5">1</text>
<text x="27.8" y="169.8" transform="rotate(-90 27.8 169.8)">1</text>
<text x="30.2" y="169.8" transform="rotate(-90 30.2 169.8)">3</text>
<text x="32.5" y="169.8" transform="rotate(-90 32.5 169.8)">5</text>
<text x="34.9" y="169.8" transform="rotate(-90 34.9 169.8)">7</text>
<text x="37.3" y="169.8" transform="rotate(-90 37.3 169.8)">9</text>
<text x="39.6" y="171.2" transform="rotate(-90 39.6 171.2)">11</text>
<text x="42" y="171.2" transform="rotate(-90 42 171.2)">13</text>
<text x="44.4" y="171.2" transform="rotate(-90 44.4 171.2)">15</text>
<text x="46.7" y="171.2" transform="rotate(-90 46.7 171.2)">17</text>
<text x="49.1" y="171.2" transform="rotate(-90 49.1 171.2)">19</text>
<text x="51.5" y="171.2" transform="rotate(-90 51.5 171.2)">21</text>
<text x="53.8" y="171.2" transform="rotate(-90 53.8 171.2)">23</text>
<text x="56.2" y="171.2" transform="rotate(-90 56.2 171.2)">25</text>
<text x="49.8" y="178.5">OUT</text>
<text x="71.2" y="178.9">10</text>
<text x="106.9" y="176.5">4</text>
<text x="120.7" y="178.9">6</text>
<text x="72.6" y="183.6">9</text>
<text x="86.3" y="181.2">8</text>
<text x="106.9" y="181.2">5</text>
</g>
<g font-size="2.2" fill="#8d2323">
<text x="82" y="8.3">1</text>
<text x="82" y="10.7">2</text>
<text x="82" y="13">3</text>
<text x="82" y="23.7">1</text>
<text x="82" y="26.1">2</text>
<text x="82" y="28.4">3</text>
<text x="82" y="39.1">1</text>
<text x="82" y="41.4">2</text>
<text x="82" y="43.8">3</text>
<text x="82" y="54.5">1</text>
<text x="82" y="56.9">2</text>
<text x="82" y="59.2">3</text>
<text x="82" y="69.9">1</text>
<text x="82" y="72.3">2</text>
<text x="82" y="74.6">3</text>
<text x="82" y="85.3">1</text>
<text x="82" y="87.6">2</text>
<text x="82" y="90">3</text>
<text x="82" y="100.7">1</text>
<text x="82" y="103">2</text>
<text x="82" y="105.4">3</text>
<text x="82" y="117.3">1</text>
<text x="82" y="119.6">2</text>
<text x="82" y="122">3</text>
<text x="256.1" y="152.8">1</text>
<text x="256.1" y="155.2">2</text>
<text x="256.1" y="157.5">3</text>
</g>
<g font-size="2.2" fill="#f00">
<text x="146.6" y="47.4">14</text>
<text x="140.5" y="48.6">VDD</text>
<text x="176.2" y="142.1">20</text>
</g>
<g font-size="2.2">
<text x="130.7" y="61.6">7</text>
<text x="133.1" y="62.8">VSS</text>
<text x="214" y="101.9">GND</text>
<text x="220" y="100.7">10</text>
<text x="158.9" y="163.5">10</text>
<text x="162.7" y="164.6">GND</text>
</g>
</svg>
